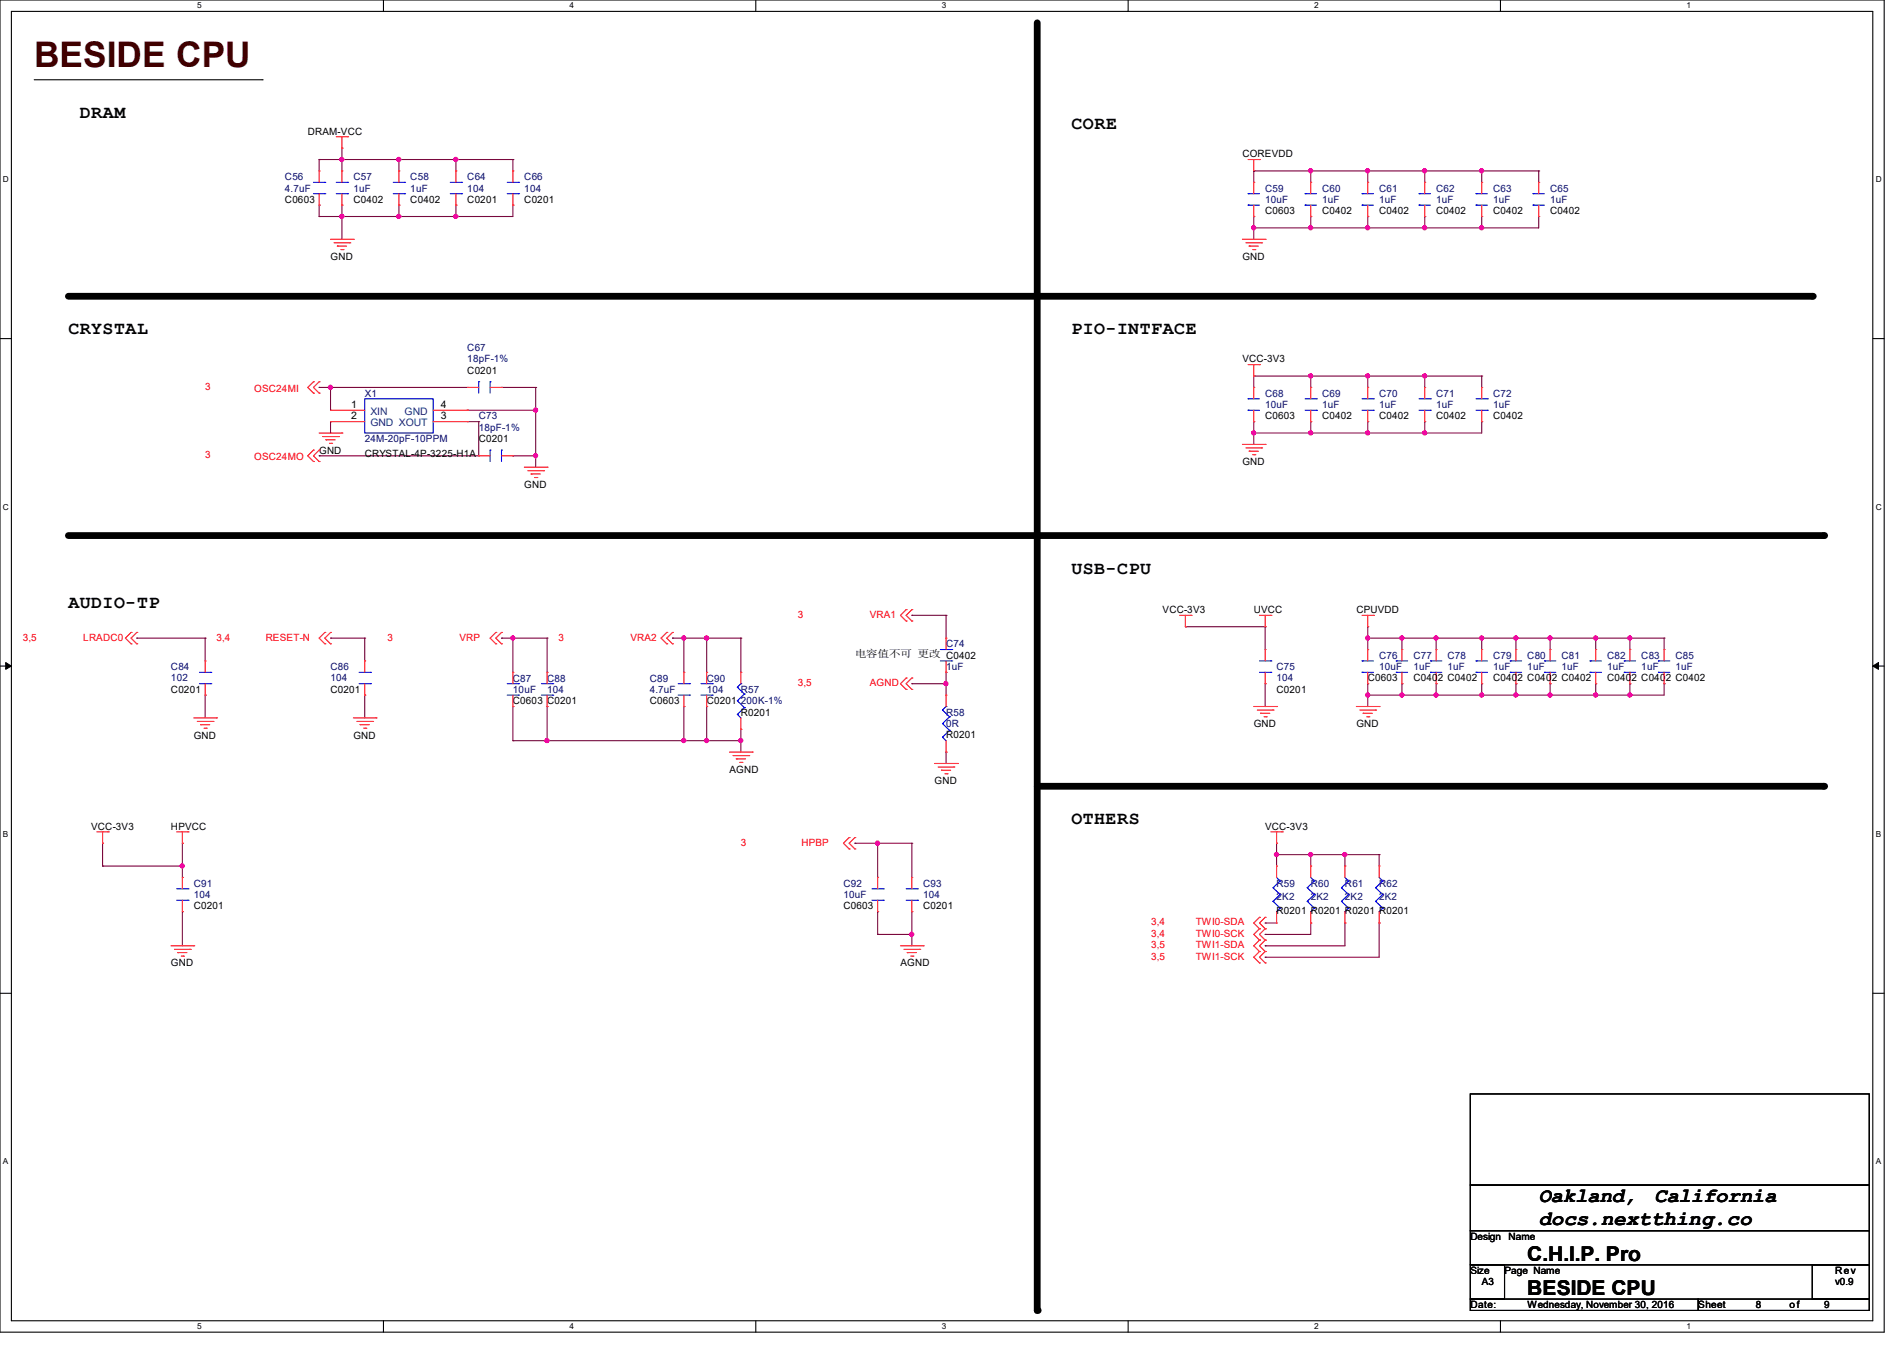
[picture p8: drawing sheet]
<svg xmlns="http://www.w3.org/2000/svg" width="297mm" height="210mm" viewBox="0 0 297 210" stroke-linecap="round" stroke-linejoin="round" font-family="sans-serif">
<path d="M0 0h293.9v207.9h-293.9zM1.8 1.8h290.3v204.3h-290.3z" fill="none" stroke="#000" stroke-width=".17"/>
<g fill="#fff">
<path d="M30.8 .2h.7v1.4h-.7z"/>
<path d="M30.8 206.2h.7v1.4h-.7z"/>
</g>
<path d="M59.8 0v1.8M59.8 206.1v1.8" fill="none" stroke="#000" stroke-width=".17"/>
<g fill="#fff">
<path d="M88.8 .2h.7v1.4h-.7z"/>
<path d="M88.8 206.2h.7v1.4h-.7z"/>
</g>
<path d="M117.9 0v1.8M117.9 206.1v1.8" fill="none" stroke="#000" stroke-width=".17"/>
<g fill="#fff">
<path d="M146.9 .2h.7v1.4h-.7z"/>
<path d="M146.9 206.2h.7v1.4h-.7z"/>
</g>
<path d="M176 0v1.8M176 206.1v1.8" fill="none" stroke="#000" stroke-width=".17"/>
<g fill="#fff">
<path d="M205 .2h.7v1.4h-.7z"/>
<path d="M205 206.2h.7v1.4h-.7z"/>
</g>
<path d="M234.1 0v1.8M234.1 206.1v1.8" fill="none" stroke="#000" stroke-width=".17"/>
<g fill="#fff">
<path d="M263.1 .2h.6v1.4h-.6z"/>
<path d="M263.1 206.2h.6v1.4h-.6z"/>
<path d="M.5 27.3h.9v1.4h-.9z"/>
<path d="M292.6 27.3h.9v1.4h-.9z"/>
<path d="M.5 78.4h.9v1.4h-.9z"/>
<path d="M292.6 78.4h.9v1.4h-.9z"/>
</g>
<path d="M0 52.8h1.8M292.1 52.8h1.8" fill="none" stroke="#000" stroke-width=".17"/>
<g fill="#fff">
<path d="M.5 129.5h.8v1.4h-.8z"/>
<path d="M292.6 129.5h.8v1.4h-.8z"/>
</g>
<path d="M0 103.9h1.8M292.1 103.9h1.8" fill="none" stroke="#000" stroke-width=".17"/>
<path d="M.9 103.4l.9 .5-.9 .5zM292.1 103.9l.9-.5v1z" fill="#000" stroke="#000" stroke-width=".16"/>
<g fill="#fff">
<path d="M.5 180.5h.8v1.4h-.8z"/>
<path d="M292.6 180.5h.8v1.4h-.8z"/>
</g>
<path d="M5.3 12.4h35.6M40.9 12.4h.1M0 155h1.8M292.1 155h1.8M229.4 170.7h62.2v14.2h-62.2zM229.4 192h62.2v5.4h-62.2zM229.4 184.9h62.2v7.1h-62.2zM229.4 197.4h5.3v5.3h-5.3zM282.7 197.4h8.9v5.3h-8.9zM229.4 202.7h35.5v1.8h-35.5zM264.9 202.7h26.7v1.8h-26.7z" fill="none" stroke="#000" stroke-width=".17"/>
<path d="M161.8 3.6v200.9M10.7 46.2h272M10.7 83.6h273.8M161.8 122.7h122.7" fill="none" stroke="#000" stroke-width="1.1"/>
<g fill="#000">
<circle cx="161.8" cy="46.2" r=".53"/>
<circle cx="282.7" cy="46.2" r=".53"/>
<circle cx="161.8" cy="83.6" r=".53"/>
<circle cx="284.5" cy="83.6" r=".53"/>
<circle cx="284.5" cy="122.7" r=".53"/>
<circle cx="161.8" cy="204.5" r=".53"/>
</g>
<g fill="none" stroke="#800040" stroke-width=".17">
<path d="M49.8 24.9h.1M49.8 33.8h.1M49.8 32h.1M49.8 24.9v1.8M49.8 32v1.8M49.8 24.9h30.2M53.3 33.8h.1M53.3 23.1h.1M53.3 32h.1M53.3 24.9h.1M53.3 23.1v3.6M53.3 32v5.3"/>
<path d="M62.2 33.8h.1M62.2 32h.1M62.2 24.9h.1M62.2 24.9v1.8M62.2 32v1.8M71.1 33.8h.1M71.1 24.9h.1M71.1 32h.1M71.1 24.9v1.8M71.1 32v1.8M80 24.9h.1M80 32h.1"/>
<path d="M80 32v1.8h-30.2M80 24.9v1.8M195.6 26.7h44.4M195.6 26.7h.1M195.6 35.6h.1M195.6 33.8h.1M195.6 26.7v1.7M195.6 33.8v3.5M204.5 26.7h.1M204.5 33.8h.1M204.5 35.6h.1M204.5 26.7v1.7"/>
<path d="M204.5 33.8v1.8M213.4 26.7h.1M213.4 33.8h.1M213.4 35.6h.1M213.4 26.7v1.7M213.4 33.8v1.8M222.2 26.7h.1M222.2 33.8h.1M222.2 35.6h.1M222.2 26.7v1.7M222.2 33.8v1.8M231.1 26.7h.1"/>
<path d="M231.1 33.8h.1M231.1 35.6h.1M231.1 26.7v1.7M231.1 33.8v1.8M240 26.7h.1M240 33.8h.1M240 26.7v1.7M240 33.8v1.8h-44.4M195.6 58.7h35.5M195.6 58.7h.1M195.6 58.7v1.8M204.5 58.7h.1"/>
<path d="M204.5 58.7v1.8M213.4 58.7h.1M213.4 58.7v1.8M222.2 58.7h.1M222.2 58.7v1.8M231.1 58.7h.1M231.1 58.7v1.8M49.8 71.1h.1M49.8 60.5h.1M49.8 60.5h23.1M51.6 60.5h.1M51.6 65.8h.1"/>
<path d="M51.6 60.5v3.5M51.6 65.8v1.8M72.9 64h.1M72.9 65.8h.1M72.9 65.8h1.8M72.9 64h10.7M74.7 65.8h.1M74.7 65.8v5.3h-24.9M78.2 60.5h.1M78.2 60.5h5.4M80 71.1h.1M80 71.1h3.6"/>
<path d="M83.6 71.1h.1M83.6 64h.1M83.6 60.5h.1M83.6 60.5v12.4M195.6 67.6h.1M195.6 65.8h.1M195.6 65.8v3.5M204.5 65.8h.1M204.5 67.6h.1M204.5 65.8v1.8M213.4 65.8h.1M213.4 67.6h.1"/>
<path d="M213.4 65.8v1.8M222.2 65.8h.1M222.2 67.6h.1M222.2 65.8v1.8M231.1 65.8h.1M231.1 65.8v1.8h-35.5M21.3 99.6h.1M21.3 99.6h10.7M32 99.6h.1M32 99.6v3.5M51.6 99.6h5.3M51.6 99.6h.1"/>
<path d="M56.9 99.6h.1M56.9 99.6v3.5M78.2 99.6h7.1M78.2 99.6h.1M80 99.6h.1M80 99.6v5.3M85.3 99.6h.1M85.3 99.6v5.3M104.9 99.6h.1M104.9 99.6h10.7M106.7 99.6h.1M106.7 99.6v5.3"/>
<path d="M110.2 99.6h.1M110.2 99.6v5.3M115.6 99.6h.1M115.6 99.6v5.3M142.2 96h.1M142.2 96h5.4M147.6 96h.1M147.6 96v3.6M184.9 97.8h12.5M184.9 97.8h.1M197.4 97.8h.1M197.4 97.8v3.5"/>
<path d="M213.4 99.6h46.2M213.4 99.6h.1M213.4 97.8h.1M213.4 97.8v3.5M218.7 99.6h.1M218.7 99.6v1.7M224 99.6h.1M224 99.6v1.7M231.1 99.6h.1M231.1 99.6v1.7M236.5 99.6h.1M236.5 99.6v1.7"/>
<path d="M241.8 99.6h.1M241.8 99.6v1.7M248.9 99.6h.1M248.9 99.6v1.7M254.3 99.6h.1M254.3 99.6v1.7M259.6 99.6h.1M259.6 99.6v1.7M32 108.5h.1M32 108.5v3.5M56.9 108.5h.1M56.9 108.5v3.5"/>
<path d="M80 110.2h.1M80 115.6h.1M80 110.2v5.4M80 115.6h35.6M85.3 110.2h.1M85.3 115.6h.1M85.3 110.2v5.4M106.7 115.6h.1M106.7 110.2h.1M106.7 110.2v5.4M110.2 115.6h.1M110.2 110.2h.1"/>
<path d="M110.2 110.2v5.4M115.6 113.8h.1M115.6 115.6h.1M115.6 113.8v3.5M142.2 106.7h.1M142.2 106.7h5.4M147.6 104.9h.1M147.6 106.7h.1M147.6 117.3h.1M147.6 104.9v3.6M147.6 117.3v1.8M197.4 106.7h.1"/>
<path d="M197.4 106.7v3.5M213.4 106.7h.1M213.4 108.5h.1M213.4 106.7v3.5M218.7 106.7h.1M218.7 108.5h.1M218.7 106.7v1.8M224 106.7h.1M224 108.5h.1M224 106.7v1.8M231.1 106.7h.1M231.1 108.5h.1"/>
<path d="M231.1 106.7v1.8M236.5 106.7h.1M236.5 108.5h.1M236.5 106.7v1.8M241.8 106.7h.1M241.8 108.5h.1M241.8 106.7v1.8M248.9 106.7h.1M248.9 108.5h.1M248.9 106.7v1.8M254.3 106.7h.1M254.3 108.5h.1"/>
<path d="M254.3 106.7v1.8M259.6 106.7h.1M259.6 106.7v1.8h-46.2M16 135.1h12.4M16 135.1h.1M16 131.6h.1M16 131.6v3.5M28.4 131.6h.1M28.4 135.1h.1M28.4 131.6v5.3M133.3 131.6h.1M133.4 131.6h8.8"/>
<path d="M136.9 131.6h.1M136.9 131.6v5.3M142.2 131.6h.1M142.2 131.6v5.3M199.1 133.3h16M199.1 131.6h.1M199.1 133.3h.1M199.1 131.6v3.5M204.5 133.3h.1M204.5 133.4v1.7M209.8 133.3h.1M209.8 133.4v1.7"/>
<path d="M215.1 133.3h.1M215.1 133.4v1.7M28.4 142.2h.1M28.4 142.2v5.4M136.9 145.8h5.3M136.9 145.8h.1M136.9 142.2h.1M136.9 142.2v3.6M142.2 142.2h.1M142.2 145.8h.1M142.2 142.2v5.4M197.4 144h1.7"/>
<path d="M197.4 147.6h.1M197.4 144h.1M197.4 145.8h.1M197.4 149.4h.1M204.5 144h.1M204.5 144v1.8h-7.1M209.8 144h.1M209.8 144v3.6h-12.4M215.1 144h.1M215.1 144v5.4h-17.7"/>
</g>
<g fill="#f0f" stroke="#f0f" stroke-width=".17">
<circle cx="71.1" cy="33.8" r=".32"/>
<circle cx="62.2" cy="33.8" r=".32"/>
<circle cx="53.3" cy="33.8" r=".32"/>
<circle cx="204.4" cy="26.6" r=".32"/>
<circle cx="115.5" cy="115.5" r=".32"/>
<circle cx="110.2" cy="115.5" r=".32"/>
<circle cx="62.2" cy="24.9" r=".32"/>
<circle cx="53.3" cy="24.9" r=".32"/>
<circle cx="231.1" cy="26.6" r=".32"/>
<circle cx="110.2" cy="99.5" r=".32"/>
<circle cx="106.7" cy="99.5" r=".32"/>
<circle cx="231.1" cy="99.5" r=".32"/>
<circle cx="231.1" cy="108.4" r=".32"/>
<circle cx="224" cy="99.5" r=".32"/>
<circle cx="218.7" cy="99.5" r=".32"/>
<circle cx="213.3" cy="99.5" r=".32"/>
<circle cx="213.3" cy="108.4" r=".32"/>
<circle cx="224" cy="108.4" r=".32"/>
<circle cx="218.7" cy="108.4" r=".32"/>
<circle cx="241.8" cy="99.5" r=".32"/>
<circle cx="236.5" cy="99.5" r=".32"/>
<circle cx="241.8" cy="108.4" r=".32"/>
<circle cx="236.5" cy="108.4" r=".32"/>
<circle cx="106.7" cy="115.5" r=".32"/>
<circle cx="85.3" cy="115.5" r=".32"/>
<circle cx="222.2" cy="26.6" r=".32"/>
<circle cx="213.3" cy="26.6" r=".32"/>
<circle cx="231.1" cy="35.5" r=".32"/>
<circle cx="222.2" cy="35.5" r=".32"/>
<circle cx="213.3" cy="35.5" r=".32"/>
<circle cx="204.4" cy="35.5" r=".32"/>
<circle cx="195.6" cy="35.5" r=".32"/>
<circle cx="80" cy="99.5" r=".32"/>
<circle cx="222.2" cy="58.7" r=".32"/>
<circle cx="213.3" cy="58.7" r=".32"/>
<circle cx="204.4" cy="58.7" r=".32"/>
<circle cx="204.4" cy="67.5" r=".32"/>
<circle cx="195.6" cy="67.5" r=".32"/>
<circle cx="222.2" cy="67.5" r=".32"/>
<circle cx="213.3" cy="67.5" r=".32"/>
<circle cx="71.1" cy="24.9" r=".32"/>
<circle cx="254.2" cy="99.5" r=".32"/>
<circle cx="248.9" cy="108.4" r=".32"/>
<circle cx="254.2" cy="108.4" r=".32"/>
<circle cx="248.9" cy="99.5" r=".32"/>
<circle cx="147.6" cy="106.7" r=".32"/>
<circle cx="28.4" cy="135.1" r=".32"/>
<circle cx="142.2" cy="145.8" r=".32"/>
<circle cx="136.9" cy="131.6" r=".32"/>
<circle cx="209.8" cy="133.3" r=".32"/>
<circle cx="204.4" cy="133.3" r=".32"/>
<circle cx="199.1" cy="133.3" r=".32"/>
<circle cx="51.5" cy="60.4" r=".32"/>
<circle cx="83.5" cy="71.1" r=".32"/>
<circle cx="83.5" cy="64" r=".32"/>
</g>
<g fill="none" stroke="#f00" stroke-width=".17">
<path d="M49.8 32h.1M49.8 26.7h.1M49.8 26.7v1.7M49.8 30.2v1.8M51.6 37.3h3.5M52.1 37.9h2.5M52.5 21.3h1.7M52.6 38.4h.1M52.6 38.4h1.5M53.2 38.9h.3M53.3 23.1h.1M53.3 32h.1"/>
<path d="M53.3 26.7h.1M53.3 21.3v1.8M53.3 26.7v1.7M53.3 30.2v1.8M53.5 38.9h.1M54.2 21.3h.1M54.6 37.9h.1M55.1 37.3h.1M62.2 32h.1M62.2 26.7h.1M62.2 26.7v1.7M62.2 30.2v1.8"/>
<path d="M71.1 32h.1M71.1 26.7h.1M71.1 26.7v1.7M71.1 30.2v1.8M80 32h.1M80 26.7h.1M80 26.7v1.7M80 30.2v1.8M193.8 37.3h3.6M194.4 37.9h2.4M194.7 24.9h1.8M194.9 38.4h.1"/>
<path d="M194.9 38.4h1.4M195.4 38.9h.3M195.6 26.7h.1M195.6 28.4h.1M195.6 33.8h.1M195.6 24.9v1.8M195.6 28.4v1.8M195.6 32v1.8M195.7 38.9h.1M196.5 24.9h.1M196.8 37.9h.1M197.4 37.3h.1"/>
<path d="M204.5 28.4h.1M204.5 33.8h.1M204.5 28.4v1.8M204.5 32v1.8M213.4 28.4h.1M213.4 33.8h.1M213.4 28.4v1.8M213.4 32v1.8M222.2 28.4h.1M222.2 33.8h.1M222.2 28.4v1.8M222.2 32v1.8"/>
<path d="M231.1 28.4h.1M231.1 33.8h.1M231.1 28.4v1.8M231.1 32v1.8M240 28.4h.1M240 33.8h.1M240 28.4v1.8M240 32v1.8M48.9 59.6l-.9 .9 .9 .8M48.9 59.6h.1M49.8 59.6h.1M49.8 59.6l-.9 .9 .9 .8"/>
<path d="M194.7 56.9h1.8M195.6 58.7h.1M195.6 56.9v1.8M196.5 56.9h.1M48.9 70.2l-.9 .9 .9 .9M48.9 61.3h.1M48.9 70.2h.1M48.9 72h.1M49.8 61.3h.1M49.8 70.2h.1M49.8 72h.1M49.8 67.6h3.5"/>
<path d="M49.8 70.2l-.9 .9 .9 .9M50.3 68.1h2.5M50.8 68.6h.1M50.8 68.6h1.5M51.4 69.2h.3M51.6 64h5.3M51.6 65.8h5.3M51.6 64h.1M51.6 65.8h.1M51.7 69.2h.1M52.8 68.1h.1M53.3 67.6h.1"/>
<path d="M67.6 64h5.3M67.6 65.8h5.3M72.9 60.5h.1M72.9 65.8h.1M72.9 64h.1M72.9 60.5h1.8M74.7 71.1h.1M74.7 71.1h1.8M76.5 60.5h1.7M78.2 60.5h.1M78.2 71.1h1.8M80 71.1h.1"/>
<path d="M81.8 72.9h3.5M82.3 73.4h2.5M82.8 74h.1M82.8 74h1.5M83.4 74.5h.3M83.7 74.5h.1M84.8 73.4h.1M85.3 72.9h.1M193.8 69.3h3.6M194.4 69.9h2.4M194.9 70.4h.1M194.9 70.4h1.4"/>
<path d="M195.4 71h.3M195.6 60.5h.1M195.6 65.8h.1M195.6 60.5v1.7M195.6 64v1.8M195.7 71h.1M196.8 69.9h.1M197.4 69.3h.1M204.5 65.8h.1M204.5 60.5h.1M204.5 60.5v1.7M204.5 64v1.8"/>
<path d="M213.4 65.8h.1M213.4 60.5h.1M213.4 60.5v1.7M213.4 64v1.8M222.2 65.8h.1M222.2 60.5h.1M222.2 60.5v1.7M222.2 64v1.8M231.1 65.8h.1M231.1 60.5h.1M231.1 60.5v1.7M231.1 64v1.8"/>
<path d="M20.4 98.7l-.8 .9 .8 .9M20.4 98.7h.1M21.3 98.7l-.9 .9 .9 .9M21.3 98.7h.1M50.7 98.7l-.9 .9 .9 .9M50.7 98.7h.1M51.6 98.7l-.9 .9 .9 .9M51.6 98.7h.1M77.3 98.7l-.8 .9 .8 .9M77.3 98.7h.1M78.2 98.7h.1M78.2 98.7l-.9 .9 .9 .9"/>
<path d="M104 98.7h.1M104 98.7l-.9 .9 .9 .9M104.9 98.7l-.9 .9 .9 .9M104.9 98.7h.1M141.4 96.9h.1M141.4 95.1h.1M141.4 95.1l-.9 .9 .9 .9M142.2 96.9h.1M142.2 95.1h.1M142.2 95.1l-.8 .9 .8 .9M147.6 99.6h.1M147.6 99.6v1.7"/>
<path d="M184 96h1.8M184.9 97.8h.1M184.9 96v1.8M185.8 96h.1M196.5 96h1.7M197.4 97.8h.1M197.4 96v1.8M198.2 96h.1M212.5 96h1.7M213.4 97.8h.1M213.4 96v1.8M214.2 96h.1"/>
<path d="M20.4 100.5h.1M21.3 100.5h.1M30.2 112h3.6M30.8 112.6h2.4M31.3 113.1h.1M31.3 113.1h1.4M31.8 113.6h.4M32 108.5h.1M32 103.1h.1M32 103.1v1.8M32 106.7v1.8M32.2 113.6h.1"/>
<path d="M33.2 112.6h.1M33.8 112h.1M50.7 100.5h.1M51.6 100.5h.1M55.1 112h3.6M55.7 112.6h2.4M56.2 113.1h1.4M56.2 113.1h.1M56.7 113.6h.4M56.9 108.5h.1M56.9 103.1h.1M56.9 103.1v1.8"/>
<path d="M56.9 106.7v1.8M57.1 113.6h.1M58.1 112.6h.1M58.7 112h.1M77.3 100.5h.1M78.2 100.5h.1M80 110.2h.1M80 104.9h.1M80 104.9v1.8M80 108.5v1.7M85.3 110.2h.1M85.3 104.9h.1"/>
<path d="M85.3 104.9v1.8M85.3 108.5v1.7M104 100.5h.1M104.9 100.5h.1M106.7 110.2h.1M106.7 104.9h.1M106.7 104.9v1.8M106.7 108.5v1.7M110.2 110.2h.1M110.2 104.9h.1M110.2 104.9v1.8M110.2 108.5v1.7"/>
<path d="M113.8 117.3h3.5M114.3 117.9h2.5M114.9 118.4h1.4M114.9 118.4h.1M115.4 119h.3M115.6 113.8h.1M115.6 104.9h.1M115.6 104.9v1.8M115.6 112v1.8M115.7 119h.1M116.8 117.9h.1M117.3 117.3h.1"/>
<path d="M141.4 107.6h.1M141.4 105.8h.1M141.4 105.8l-.9 .9 .9 .9M142.2 107.6h.1M142.2 105.8h.1M142.2 105.8l-.8 .9 .8 .9M145.8 119.1h3.6M146.3 119.7h2.5M147.6 117.3h.1M147.6 108.5h.1M147.6 104.9h.1M147.6 103.1v1.8"/>
<path d="M147.6 108.5v1.7M147.6 115.6v1.7M148.8 119.7h.1M149.4 119.1h.1M195.6 110.2h3.5M196.1 110.8h2.5M196.6 111.3h1.5M196.6 111.3h.1M197.2 111.8h.3M197.4 106.7h.1M197.4 101.3h.1M197.4 101.3v1.8"/>
<path d="M197.4 104.9v1.8M197.5 111.8h.1M198.6 110.8h.1M199.1 110.2h.1M211.6 110.2h3.5M212.1 110.8h2.5M212.6 111.3h1.5M212.6 111.3h.1M213.2 111.8h.3M213.4 101.3h.1M213.4 106.7h.1M213.4 101.3v1.8"/>
<path d="M213.4 104.9v1.8M213.5 111.8h.1M214.6 110.8h.1M215.1 110.2h.1M218.7 101.3h.1M218.7 106.7h.1M218.7 101.3v1.8M218.7 104.9v1.8M224 101.3h.1M224 106.7h.1M224 101.3v1.8M224 104.9v1.8"/>
<path d="M231.1 101.3h.1M231.1 106.7h.1M231.1 101.3v1.8M231.1 104.9v1.8M236.5 101.3h.1M236.5 106.7h.1M236.5 101.3v1.8M236.5 104.9v1.8M241.8 101.3h.1M241.8 106.7h.1M241.8 101.3v1.8M241.8 104.9v1.8"/>
<path d="M248.9 101.3h.1M248.9 106.7h.1M248.9 101.3v1.8M248.9 104.9v1.8M254.3 101.3h.1M254.3 106.7h.1M254.3 101.3v1.8M254.3 104.9v1.8M259.6 101.3h.1M259.6 106.7h.1M259.6 101.3v1.8M259.6 104.9v1.8"/>
<path d="M15.1 129.8h1.8M16 131.6h.1M16 129.8v1.8M16.9 129.8h.1M27.6 129.8h1.7M28.4 131.6h.1M28.4 136.9h.1M28.4 129.8v1.8M28.4 136.9v1.8M29.3 129.8h.1M132.5 130.7l-.9 .9 .9 .9M132.5 132.5h.1"/>
<path d="M132.5 130.7h.1M133.3 132.5h.1M133.3 130.7h.1M133.4 130.7l-.9 .9 .9 .9M136.9 136.9h.1M136.9 136.9v1.8M142.2 136.9h.1M142.2 136.9v1.8M146.9 120.2h.1M146.9 120.2h1.4M147.4 120.7h.3M147.7 120.7h.1"/>
<path d="M198.2 129.8h1.8M199.1 131.6h.1M199.1 135.1h.1M199.1 129.8v1.8M199.1 135.1v1.8M200 129.8h.1M204.5 135.1h.1M204.5 135.1v1.8M209.8 135.1h.1M209.8 135.1v1.8M215.1 135.1h.1M215.1 135.1v1.8"/>
<path d="M26.7 147.6h3.5M27.2 148.1h2.5M27.7 148.6h1.5M27.7 148.6h.1M28.3 149.2h.3M28.4 142.2h.1M28.4 140.5v1.7M28.6 149.2h.1M29.7 148.1h.1M30.2 147.6h.1M136.9 142.2h.1M136.9 140.5v1.7"/>
<path d="M140.5 147.6h3.5M141 148.1h2.5M141.5 148.6h1.5M141.5 148.6h.1M142.1 149.2h.3M142.2 142.2h.1M142.2 140.5v1.7M142.4 149.2h.1M143.5 148.1h.1M144 147.6h.1M196.5 144.9h.1M196.5 146.7h.1"/>
<path d="M196.5 148.5h.1M196.5 150.2h.1M196.5 143.1h.1M196.5 144.9l-.9 .9 .9 .9M196.5 146.7l-.9 .9 .9 .9M196.5 148.5l-.9 .9 .9 .8M196.5 143.1l-.9 .9 .9 .9M197.4 144.9l-.9 .9 .9 .9M197.4 146.7l-.9 .9 .9 .9M197.4 148.5l-.9 .9 .9 .8M197.4 143.1l-.9 .9 .9 .9M197.4 144.9h.1"/>
<path d="M197.4 146.7h.1M197.4 148.5h.1M197.4 150.2h.1M197.4 143.1h.1M199.1 144h.1M199.1 142.2v1.8M204.5 144h.1M204.5 142.2v1.8M209.8 144h.1M209.8 142.2v1.8M215.1 144h.1M215.1 142.2v1.8"/>
</g>
<g fill="none" stroke="#00f" stroke-width=".17">
<path d="M48.9 30.2h1.8M48.9 28.4h1.8M50.7 30.2h.1M50.7 28.4h.1M52.5 30.2h1.7M52.5 28.4h1.7M54.2 30.2h.1M54.2 28.4h.1M61.3 30.2h1.8M61.3 28.4h1.8M63.1 30.2h.1M63.1 28.4h.1"/>
<path d="M70.2 30.2h1.8M70.2 28.4h1.8M72 30.2h.1M72 28.4h.1M79.1 30.2h1.8M79.1 28.4h1.8M80.9 30.2h.1M80.9 28.4h.1M194.7 30.2h1.8M194.7 32h1.8M194.7 30.2h.1M194.7 32h.1"/>
<path d="M203.6 30.2h1.8M203.6 32h1.8M203.6 30.2h.1M203.6 32h.1M212.5 30.2h.1M212.5 32h.1M212.5 30.2h1.7M212.5 32h1.7M221.4 30.2h.1M221.4 32h.1M221.4 30.2h1.7M221.4 32h1.7"/>
<path d="M230.3 30.2h.1M230.3 32h.1M230.3 30.2h1.7M230.3 32h1.7M239.1 30.2h1.8M239.1 32h1.8M239.1 30.2h.1M239.1 32h.1M74.7 59.6h.1M74.7 59.6v1.7M76.5 59.6h.1M76.5 59.6v1.7"/>
<path d="M56.9 62.2h10.7v5.4h-10.7zM76.5 70.2h.1M76.5 70.2v1.8M78.2 70.2h.1M78.2 70.2v1.8M194.7 64h1.8M194.7 62.2h1.8M194.7 62.2h.1M194.7 64h.1M203.6 64h1.8M203.6 62.2h1.8M205.4 64h.1"/>
<path d="M205.4 62.2h.1M212.5 64h1.7M212.5 62.2h1.7M214.2 64h.1M214.2 62.2h.1M221.4 64h1.7M221.4 62.2h1.7M223.1 64h.1M223.1 62.2h.1M230.3 64h1.7M230.3 62.2h1.7M232 64h.1"/>
<path d="M232 62.2h.1M31.1 104.9h1.8M31.1 106.7h1.8M32.9 106.7h.1M32.9 104.9h.1M56 104.9h1.8M56 106.7h1.8M57.8 106.7h.1M57.8 104.9h.1M79.1 106.7h1.8M79.1 108.5h1.8M80.9 108.5h.1"/>
<path d="M80.9 106.7h.1M84.5 106.7h1.7M84.5 108.5h1.7M86.2 108.5h.1M86.2 106.7h.1M105.8 106.7h1.8M105.8 108.5h1.8M107.6 108.5h.1M107.6 106.7h.1M109.3 106.7h1.8M109.3 108.5h1.8M111.1 108.5h.1"/>
<path d="M111.1 106.7h.1M115 111.5l.6 .5M115 109.3l1.1 1.1M115 107.2l1.1 1.1M115 111.5h.1M115 109.3h.1M115 107.2h.1M115.6 106.7h.1M115.6 106.7l-.6 .5M116.1 110.4h.1M116.1 108.3h.1M116.1 110.4l-1.1 1.1"/>
<path d="M116.1 108.3l-1.1 1M146.7 103.1h1.8M146.7 101.3h1.8M147 112.9l1.1 1.1M147 110.8l1.1 1M147 115l.6 .6M147 115h.1M147 112.9h.1M147 110.8h.1M147.6 110.2h.1M147.6 110.2l-.6 .6M148.1 114h.1"/>
<path d="M148.1 111.8h.1M148.1 114l-1.1 1M148.1 111.8l-1.1 1.1M148.5 103.1h.1M148.5 101.3h.1M196.5 103.1h1.7M196.5 104.9h1.7M198.2 104.9h.1M198.2 103.1h.1M212.5 103.1h.1M212.5 104.9h.1M212.5 103.1h1.7"/>
<path d="M212.5 104.9h1.7M217.8 103.1h1.8M217.8 104.9h1.8M217.8 103.1h.1M217.8 104.9h.1M223.1 103.1h1.8M223.1 104.9h1.8M223.1 103.1h.1M223.1 104.9h.1M230.3 103.1h.1M230.3 104.9h.1M230.3 103.1h1.7"/>
<path d="M230.3 104.9h1.7M235.6 103.1h1.8M235.6 104.9h1.8M235.6 103.1h.1M235.6 104.9h.1M240.9 103.1h.1M240.9 104.9h.1M240.9 103.1h1.8M240.9 104.9h1.8M248 103.1h1.8M248 104.9h1.8M248 103.1h.1"/>
<path d="M248 104.9h.1M253.4 103.1h.1M253.4 104.9h.1M253.4 103.1h1.7M253.4 104.9h1.7M258.7 103.1h1.8M258.7 104.9h1.8M258.7 103.1h.1M258.7 104.9h.1M27.6 138.7h1.7M29.3 138.7h.1M136 138.7h1.8"/>
<path d="M137.8 138.7h.1M141.4 138.7h1.7M143.1 138.7h.1M198.6 138.5h.1M198.6 138.5l1.1 1.1M199.1 136.9l.6 .6M199.7 137.5h.1M199.7 139.6h.1M199.7 137.5l-1.1 1M199.7 139.6l-1.1 1M203.9 138.5h.1M203.9 138.5l1.1 1.1"/>
<path d="M204.5 136.9l.5 .6M205 137.5h.1M205 139.6h.1M205 137.5l-1.1 1M205 139.6l-1.1 1M209.3 138.5h.1M209.3 138.5l1.1 1.1M209.8 136.9l.6 .6M210.4 137.5h.1M210.4 139.6h.1M210.4 137.5l-1.1 1M210.4 139.6l-1.1 1"/>
<path d="M214.6 138.5h.1M214.6 138.5l1.1 1.1M215.1 136.9l.6 .6M215.7 137.5h.1M215.7 139.6h.1M215.7 137.5l-1.1 1M215.7 139.6l-1.1 1M27.6 140.5h1.7M29.3 140.5h.1M136 140.5h1.8M137.8 140.5h.1M141.4 140.5h1.7"/>
<path d="M143.1 140.5h.1M198.6 140.6h.1M198.6 140.6l1.1 1.1M199.1 142.2h.1M199.7 141.7h.1M199.7 141.7l-.6 .5M203.9 140.6h.1M203.9 140.6l1.1 1.1M204.5 142.2h.1M205 141.7h.1M205 141.7l-.5 .5M209.3 140.6h.1"/>
<path d="M209.3 140.6l1.1 1.1M209.8 142.2h.1M210.4 141.7h.1M210.4 141.7l-.6 .5M214.6 140.6h.1M214.6 140.6l1.1 1.1M215.1 142.2h.1M215.7 141.7h.1M215.7 141.7l-.6 .5"/>
</g>
<text font-size="5.5" fill="#400000" x="5.3" y="10.5">BESIDE CPU</text>
<g font-size="3.2">
<text x="240" y="187.6">Oakland,</text>
<text x="240" y="191.1">docs.nextthing.co</text>
<text x="258.1" y="187.6">California</text>
<text x="238.3" y="196.8">C.H.I.P. Pro</text>
<text x="238.3" y="202.1">BESIDE CPU</text>
</g>
<g font-size="2.8">
<text x="12.4" y="18.4">DRAM</text>
<text x="167.1" y="20.2">CORE</text>
<text x="10.7" y="52.2">CRYSTAL</text>
<text x="167.1" y="52.2">PIO-INTFACE</text>
<text x="167.1" y="89.5">USB-CPU</text>
<text x="10.7" y="94.8">AUDIO-TP</text>
<text x="167.1" y="128.6">OTHERS</text>
</g>
<g font-size="1.6">
<text x="48" y="21">DRAM-VCC</text>
<text x="193.8" y="24.6">COREVDD</text>
<text x="44.4" y="31.7">C0603</text>
<text x="55.1" y="31.7">C0402</text>
<text x="64" y="31.7">C0402</text>
<text x="72.9" y="31.7">C0201</text>
<text x="81.8" y="31.7">C0201</text>
<text x="197.4" y="33.4">C0603</text>
<text x="206.2" y="33.4">C0402</text>
<text x="215.1" y="33.4">C0402</text>
<text x="224" y="33.4">C0402</text>
<text x="232.9" y="33.4">C0402</text>
<text x="241.8" y="33.4">C0402</text>
<text x="51.6" y="40.6">GND</text>
<text x="193.8" y="40.6">GND</text>
<text x="72.9" y="58.3">C0201</text>
<text x="193.8" y="56.6">VCC-3V3</text>
<text x="54.8" y="63.6">1</text>
<text x="54.8" y="65.4">2</text>
<text x="68.8" y="65.4">3</text>
<text x="68.8" y="63.6">4</text>
<text x="197.4" y="65.4">C0603</text>
<text x="206.2" y="65.4">C0402</text>
<text x="215.1" y="65.4">C0402</text>
<text x="224" y="65.4">C0402</text>
<text x="232.9" y="65.4">C0402</text>
<text x="49.8" y="70.8">GND</text>
<text x="56.9" y="71.3">CRYSTAL-4P-3225-H1A</text>
<text x="74.7" y="69">C0201</text>
<text x="81.8" y="76.1">GND</text>
<text x="193.8" y="72.6">GND</text>
<text x="181.4" y="95.7">VCC-3V3</text>
<text x="195.6" y="95.7">UVCC</text>
<text x="211.6" y="95.7">CPUVDD</text>
<text x="133.3" y="102.6">电容值不可 更改 C0402</text>
<text x="213.4" y="106.3">C0603</text>
<text x="220.5" y="106.3">C0402 C0402</text>
<text x="232.9" y="106.3">C0402 C0402 C0402</text>
<text x="250.7" y="106.3">C0402 C0402 C0402</text>
<text x="26.7" y="108.1">C0201</text>
<text x="51.6" y="108.1">C0201</text>
<text x="80" y="109.9">C0603 C0201</text>
<text x="101.3" y="109.9">C0603</text>
<text x="110.2" y="109.9">C0201</text>
<text x="115.6" y="111.7">R0201</text>
<text x="195.6" y="113.5">GND</text>
<text x="199.1" y="108.1">C0201</text>
<text x="211.6" y="113.5">GND</text>
<text x="30.2" y="115.2">GND</text>
<text x="55.1" y="115.2">GND</text>
<text x="147.6" y="115.2">R0201</text>
<text x="113.8" y="120.6">AGND</text>
<text x="145.8" y="122.3">GND</text>
<text x="14.2" y="129.5">VCC-3V3</text>
<text x="26.7" y="129.5">HPVCC</text>
<text x="197.4" y="129.5">VCC-3V3</text>
<text x="30.2" y="141.9">C0201</text>
<text x="131.6" y="141.9">C0603</text>
<text x="144" y="141.9">C0201</text>
<text x="199.1" y="142.6">R0201 R0201 R0201 R0201</text>
<text x="26.7" y="150.8">GND</text>
<text x="140.5" y="150.8">AGND</text>
<text x="229.4" y="193.5">Design</text>
<text x="235.3" y="193.5">Name</text>
<text x="229.4" y="198.8">Size</text>
<text x="231.1" y="200.6">A3</text>
<text x="234.7" y="198.8">Page Name</text>
<text x="286.3" y="200.6">v0.9</text>
<text x="286.3" y="198.8">Rev</text>
<text x="229.4" y="204.1">Date:</text>
<text x="238.3" y="204.1">Wednesday, November 30, 2016</text>
<text x="264.9" y="204.1">Sheet</text>
<text x="273.9" y="204.1">8</text>
<text x="279.1" y="204.1">o f</text>
<text x="284.6" y="204.1">9</text>
</g>
<g font-size="1.6" fill="#000080">
<text x="44.4" y="28.1">C56</text>
<text x="44.4" y="29.9">4.7uF</text>
<text x="55.1" y="28.1">C57</text>
<text x="55.1" y="29.9">1uF</text>
<text x="64" y="28.1">C58</text>
<text x="64" y="29.9">1uF</text>
<text x="72.9" y="28.1">C64</text>
<text x="72.9" y="29.9">104</text>
<text x="81.8" y="28.1">C66</text>
<text x="81.8" y="29.9">104</text>
<text x="197.4" y="29.9">C59</text>
<text x="206.2" y="29.9">C60</text>
<text x="215.1" y="29.9">C61</text>
<text x="224" y="29.9">C62</text>
<text x="232.9" y="29.9">C63</text>
<text x="241.8" y="29.9">C65</text>
<text x="197.4" y="31.7">10uF</text>
<text x="206.2" y="31.7">1uF</text>
<text x="215.1" y="31.7">1uF</text>
<text x="224" y="31.7">1uF</text>
<text x="232.9" y="31.7">1uF</text>
<text x="241.8" y="31.7">1uF</text>
<text x="72.9" y="54.8">C67</text>
<text x="72.9" y="56.5">18pF-1%</text>
<text x="56.9" y="61.9">X1</text>
<text x="74.7" y="65.4">C73</text>
<text x="197.4" y="61.9">C68</text>
<text x="197.4" y="63.7">10uF</text>
<text x="206.2" y="61.9">C69</text>
<text x="206.2" y="63.7">1uF</text>
<text x="215.1" y="61.9">C70</text>
<text x="215.1" y="63.7">1uF</text>
<text x="224" y="61.9">C71</text>
<text x="224" y="63.7">1uF</text>
<text x="232.9" y="61.9">C72</text>
<text x="232.9" y="63.7">1uF</text>
<text x="56.9" y="69">24M-20pF-10PPM</text>
<text x="74.7" y="67.2">18pF-1%</text>
<text x="147.6" y="101">C74</text>
<text x="26.7" y="104.6">C84</text>
<text x="26.7" y="106.3">102</text>
<text x="51.6" y="104.6">C86</text>
<text x="51.6" y="106.3">104</text>
<text x="80" y="106.3">C87</text>
<text x="85.3" y="106.3">C88</text>
<text x="101.3" y="106.3">C89</text>
<text x="110.2" y="106.3">C90</text>
<text x="147.6" y="104.5">1uF</text>
<text x="199.1" y="104.6">C75</text>
<text x="199.1" y="106.3">104</text>
<text x="215.1" y="102.8">C76</text>
<text x="215.1" y="104.6">10uF</text>
<text x="220.5" y="102.8">C77</text>
<text x="220.5" y="104.6">1uF</text>
<text x="225.8" y="102.8">C78</text>
<text x="225.8" y="104.6">1uF</text>
<text x="232.9" y="102.8">C79</text>
<text x="232.9" y="104.6">1uF</text>
<text x="238.3" y="102.8">C80</text>
<text x="238.3" y="104.6">1uF</text>
<text x="243.6" y="102.8">C81</text>
<text x="243.6" y="104.6">1uF</text>
<text x="250.7" y="102.8">C82</text>
<text x="250.7" y="104.6">1uF</text>
<text x="256" y="102.8">C83</text>
<text x="256" y="104.6">1uF</text>
<text x="261.4" y="102.8">C85</text>
<text x="261.4" y="104.6">1uF</text>
<text x="80" y="108.1">10uF</text>
<text x="85.3" y="108.1">104</text>
<text x="101.3" y="108.1">4.7uF</text>
<text x="110.2" y="108.1">104</text>
<text x="115.6" y="108.1">R57</text>
<text x="115.6" y="109.9">200K-1%</text>
<text x="147.6" y="111.7">R58</text>
<text x="147.6" y="113.4">0R</text>
<text x="30.2" y="138.3">C91</text>
<text x="30.2" y="140.1">104</text>
<text x="131.6" y="138.3">C92</text>
<text x="131.6" y="140.1">10uF</text>
<text x="144" y="138.3">C93</text>
<text x="144" y="140.1">104</text>
<text x="199.1" y="138.3">R59</text>
<text x="199.1" y="140.5">2K2</text>
<text x="204.5" y="138.3">R60</text>
<text x="204.5" y="140.5">2K2</text>
<text x="209.8" y="138.3">R61</text>
<text x="209.8" y="140.5">2K2</text>
<text x="215.1" y="138.3">R62</text>
<text x="215.1" y="140.5">2K2</text>
</g>
<g font-size="1.6" fill="#f00">
<text x="32" y="60.8">3</text>
<text x="39.7" y="61.2">OSC24MI</text>
<text x="32" y="71.5">3</text>
<text x="39.7" y="71.8">OSC24MO</text>
<text x="3.5" y="99.9">3,5</text>
<text x="13" y="99.9">LRADC0</text>
<text x="33.8" y="99.9">3,4</text>
<text x="41.4" y="99.9">RESET-N</text>
<text x="60.4" y="99.9">3</text>
<text x="71.7" y="99.9">VRP</text>
<text x="87.1" y="99.9">3</text>
<text x="98.3" y="99.9">VRA2</text>
<text x="124.4" y="96.4">3</text>
<text x="135.7" y="96.4">VRA1</text>
<text x="124.4" y="107.1">3,5</text>
<text x="135.7" y="107.1">AGND</text>
<text x="115.6" y="131.9">3</text>
<text x="125" y="131.9">HPBP</text>
<text x="179.6" y="146.2">3,4</text>
<text x="179.6" y="148">3,5</text>
<text x="179.6" y="149.7">3,5</text>
<text x="179.6" y="144.4">3,4</text>
<text x="186.5" y="146.2">TWI0-SCK</text>
<text x="186.5" y="148">TWI1-SDA</text>
<text x="186.5" y="149.7">TWI1-SCK</text>
<text x="186.5" y="144.4">TWI0-SDA</text>
</g>
<g font-size="1.6" fill="#004080">
<text x="57.8" y="64.7">XIN</text>
<text x="63.1" y="64.7">GND</text>
<text x="57.8" y="66.5">GND XOUT</text>
</g>
<g font-size="1.3">
<text x="30.8" y="1.3">5</text>
<text x="88.8" y="1.3">4</text>
<text x="146.9" y="1.3">3</text>
<text x="205" y="1.3">2</text>
<text x="263.1" y="1.3">1</text>
<text x=".5" y="28.4">D</text>
<text x="292.6" y="28.4">D</text>
<text x=".5" y="79.5">C</text>
<text x="292.6" y="79.5">C</text>
<text x=".5" y="130.6">B</text>
<text x="292.6" y="130.6">B</text>
<text x=".5" y="181.7">A</text>
<text x="292.6" y="181.7">A</text>
<text x="30.8" y="207.4">5</text>
<text x="88.8" y="207.4">4</text>
<text x="146.9" y="207.4">3</text>
<text x="205" y="207.4">2</text>
<text x="263.1" y="207.4">1</text>
</g>
</svg>
